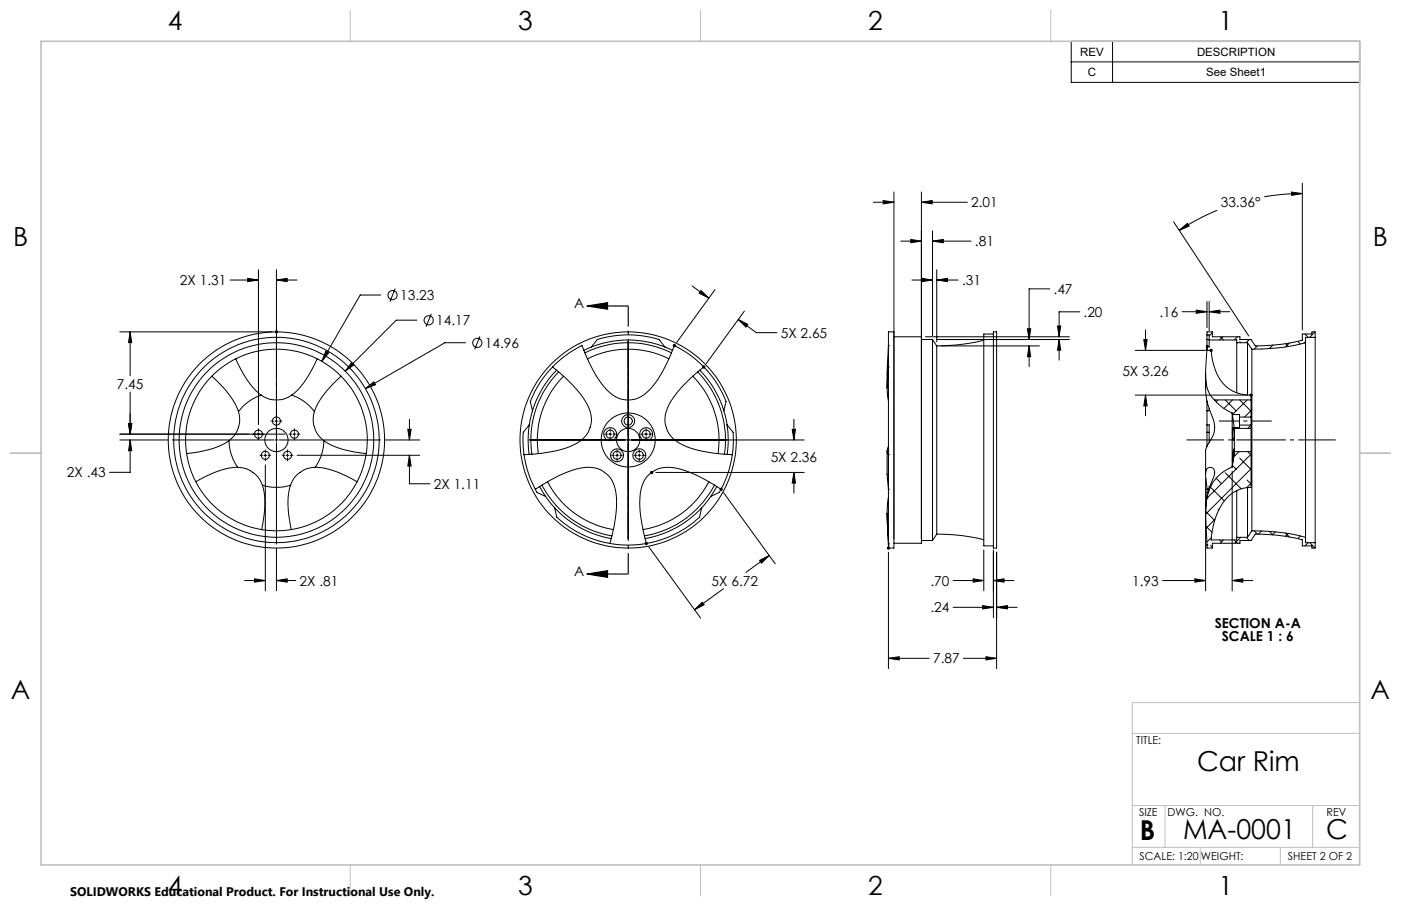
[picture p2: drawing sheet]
<svg xmlns="http://www.w3.org/2000/svg" width="432mm" height="279mm" viewBox="0 0 432 279" stroke-linecap="round" stroke-linejoin="round" font-family="sans-serif">
<g fill="none" stroke="#000" stroke-width=".31">
<path d="M330.2 12.7h88.9v12.7h-88.9zM330.2 19.1h88.9M342.9 12.7v12.7M275.5 59.2v107.1M284 59.2v107.1M398.1 59.2l3.3 .5-3.3 .6zM401.4 59.7l-4.7 .1-7.1 .9M401.4 56.5v45.2M269.2 62.4h6.3M272.2 61.8l3.3 .6-3.3 .5zM277.6 74.4h6.4M280.7 73.8l3.3 .6-3.3 .5z"/>
<path d="M284 62.4l3.3-.6v1.1zM284 62.4h14.1M287.4 74.4l3.3-.6v1.1zM287.4 71.2v32.2M287.4 74.4h11.9M361.7 68.4l23.2 35.2M363.4 71l2.6-2.1 .5 .8zM375.1 64.9l-6.5 3.1-5.2 3M70.9 86.4h8.8M76.3 85.8l3.4 .6-3.4 .5zM79.7 83.2v47.8M85.2 86.4l3.3-.6v1.1z"/>
<path d="M85.2 83.2v19.7M85.2 86.4h6.3M117.4 91h-6.4l-11.8 20.4M121.8 89l-1.6 4M128.5 98.7h-6.4l-15.7 15.8M132.9 96.8l-1.6 4M213.3 88.2l5.2 3.7M216.1 89.6l2.4 2.3-3-1.5zM220.3 89.4l-11.7 16.2M227.5 98.5l3 1.5-.6 .9zM227.5 98.5l5.6 4.1h6.4M229.4 96l-11.7 16.1"/>
<path d="M281.1 86.4h6.3M284.1 85.8l3.3 .6-3.3 .5zM288.7 86.4l3.3-.6v1.1zM288.7 83.2v22.2M288.7 86.4h6.6M323.5 89.1h-6.3v15.6M332.8 96.2h-6.4v7.7M364.3 96.1h7.7M368.7 95.6l3.3 .5-3.3 .5zM372 93v8.1M372.7 96.1l3.3-.5v1zM372.7 93v9"/>
<path d="M372.7 96.1h6.3M36.9 102.3h47M40.1 102.3l.5 3.4h-1zM40.1 102.3v13.6M65.3 116a26.4 26.4 0 0 1 8.2 10.9M72.7 110.7a26.5 26.5 0 0 0 7.6 11l.2 .1M84.7 102.3h1M84.8 102l.7 .7M85.2 103.6v31.2M85.5 102l-.7 .7M97.8 110.7a26.7 26.7 0 0 1-7.5 10.8l-.4 .3M100.4 108.3l.9 .5-2.1 2.6z"/>
<path d="M105.1 116a25.3 25.3 0 0 0-8.2 10.9M108.4 111.8l.7 .7-2.7 2zM112.6 119.8l2.6-2 .5 .8zM143.5 105.7h-6.4l-24.5 14.1M147.9 103.7l-1.6 4M170.3 113.2a31.4 31.4 0 0 1 9.1-6.6 36.3 36.3 0 0 0 8.5 14.5 8.4 8.4 0 0 0 12.3-.9 40.1 40.1 0 0 0 7.7-13.6 32.7 32.7 0 0 1 9 6.6M170.3 113.2a36.7 36.7 0 0 1 11.2 12.6 8.4 8.4 0 0 1-4.7 11.4 38.8 38.8 0 0 1-15.3 3M170.3 113.2a30.9 30.9 0 0 0-6.9 10.6l.7 2.9M171.5 114.2a31.1 31.1 0 0 0-7.4 12.5M172.2 114.7a29.9 29.9 0 0 0-8.3 25.4M173.7 116a28.1 28.1 0 0 0-7.8 23.9M180.3 108.8a29.9 29.9 0 0 1 26.6 0"/>
<path d="M181.1 110.7a28 28 0 0 1 25.1 0M182.3 107l1.8-2.3a32.1 32.1 0 0 1 19 0l1.8 2.3M182.3 107l-2.3 1.1M182.3 107a30.8 30.8 0 0 1 22.6 0M193.6 105.3v29.5M204.9 107l2.4 1.1M207.3 106.6h1.1M207.5 106.2l.7 .7M207.9 106v1.1M208.2 106.2l-.7 .7M213.5 116a28.1 28.1 0 0 1 7.8 23.9M215.1 114.7a30 30 0 0 1 8.2 25.4"/>
<path d="M215.7 114.2a31.1 31.1 0 0 1 7.4 12.5M216.4 113.2h1M216.6 112.8l.7 .7M216.9 113.2a36.5 36.5 0 0 0-11.2 12.6 8.5 8.5 0 0 0 4.7 11.4 38.8 38.8 0 0 0 15.3 3M216.9 113.2a31.5 31.5 0 0 1 6.9 10.6l-.7 2.9M216.9 112.6v1.1M217.3 112.8l-.7 .7M273.8 106.6l-.4 13.1M273.8 106.6v6.6M273.8 113.2a35.4 35.4 0 0 0 0 10.4M273.8 113.2h.1M273.8 106.6h.1"/>
<path d="M275.5 103.9h8.5v63.6h-8.5M284 104.7h3.4M285.3 103.9h44.3M287.4 104.7v62M287.4 104.7l1.3 2M288.7 104.7h40.9M288.7 106.7v58M290 106.7h30.4M303.2 104.9a58.9 58.9 0 0 1-14.5 1.8M306.2 102.3h1v66.7h-1zM306.2 103h-3v65.3h3M316.7 101.4h1l-.5 3.3z"/>
<path d="M317.2 106.7l.5 3.3h-1zM317.2 106.7v6.3M325.9 100.5h1l-.5 3.4zM326.4 104.7l.5 3.3h-1zM326.4 104.7v6.4M349.9 108.1h23.9M352.5 104.7h1.1l-.5 3.4zM353.1 101.7v6.4M371.6 115.3v.4a26.5 26.5 0 0 0 2.3 13.6 7.5 7.5 0 0 1-1.5 7.6 5.3 5.3 0 0 0-.8 4v5.3M372 106.6a49.9 49.9 0 0 0-.1 12.6 7 7 0 0 0 2.4 4.1h11.3M372 106.6h.1M372 107v1.1"/>
<path d="M372 103.3v1.4M372 104.7v2.3M372 104.7h.7M372 103.3h.7v1.5M372.7 104.8v2.2h-.7M372.7 104.8h8.5v.9M372.9 107.7l.7 .7M373.3 108.1a15.5 15.5 0 0 0 5.5 11.8l2.8 1.4 4 .5v1.5M373.3 107.5v1M373.6 107.7l-.7 .7M373.7 102.6l-1 1M376.1 103.9l1 .9"/>
<path d="M376.9 103.9l-1 .9M381.2 105.7v15.4M381.2 105.7h3.3M381.4 103.9l-1 .9M382.1 105.4l.3 .3M384.5 105.7v16.1M384.5 105.7l1.3 2M385.1 104.7l-1.1 1M385.8 107.7v56M387.6 106.7l-1.1 1M388.8 107.6h.1M392.1 106.4l.1 .1"/>
<path d="M392.3 106.4l-1.1 1.1M396.2 106l.9 .9M397.4 105.8l-1.2 1.2M400.1 105.4l.7 .7M402.2 103l1 1M402.4 105.7l-2.2 .6a60.4 60.4 0 0 1-14.4 1.4M402.4 105.7v60M402.4 105.3l-.6 .5M405.3 102.3h-.9v.7h-3v1.9l-6.3 1.3-5.5 .4-2.7 .1-1.3-2h-3.4v-.8h-8.5v-1.6h-1.7v1M405.3 104v63.4M405.3 102.3l-1.6 1.7M405.3 104h-2.9v1.7"/>
<path d="M405.3 102.3v1.7M36.9 135.7h14.9M36.9 133.9h50.9M39.6 130.6h1l-.5 3.3zM40.1 135.7l.5 3.3h-1zM40.1 135.7v10h-6.3M40.1 120.9v13M53.1 135.7h31.2M70.6 135.9a14.4 14.4 0 0 0 2.7 8.2M70.6 135.9l-.2 .1a23.7 23.7 0 0 1-11.3 3.7l-1.6 .2M73.5 126.9a8.2 8.2 0 0 1-2.9 9M79.7 132.2v.8"/>
<path d="M79.7 133.5v.8M79.7 134.7v.9M80.5 121.8a14.7 14.7 0 0 0-7 5.1M80.5 121.8a8.2 8.2 0 0 0 9.4 0M81.8 138.7v.9M81.8 140v.8M83.5 129.9h.8M84.8 135.7h.8M84.8 129.9h.8M85.2 135.3v.8M85.2 136.5v31.3M86 135.7h31.3"/>
<path d="M86 129.9h.9M88.6 138.7v.9M88.6 140v.8M89.1 133.9h.8M89.9 121.8a14.8 14.8 0 0 1 7 5.1M90.3 133.9h.9M90.7 132.2v.8M90.7 133.5v.8M90.7 134.7v.9M91.6 133.9h.8M96.9 126.9a8.4 8.4 0 0 0 2.9 9M99.8 135.9a14.7 14.7 0 0 1-2.6 8.2"/>
<path d="M99.8 135.9l.2 .1a23.7 23.7 0 0 0 11.3 3.7l1.6 .2M118.6 135.7h10.8M125.7 132.4h1l-.5 3.3zM126.2 129.3v6.4M163.1 131l-1.8 2.3-.1 2.6 .3 4.3M163.1 131a31.1 31.1 0 0 0 0 9.1M163.2 135.7h29.6M164.1 126.7l-1 4.3M186.4 133.9h.8M187.6 133.9h.9M188.1 132.2v.8M188.1 133.5v.8"/>
<path d="M188.1 134.7v.9M188.9 133.9h.8M190.2 138.7v.9M190.2 140v.8M193.2 135.7h.8M193.6 135.3v.8M193.6 136.5v29.6M194.5 135.7h53.4M197 138.7v.9M197 140v.8M197.5 133.9h.8M198.7 133.9h.9"/>
<path d="M199.1 132.2v.8M199.1 133.5v.8M199.1 134.7v.9M200 133.9h.8M223.1 126.7l1 4.3M224.1 131l1.9 2.3v3.5l-.3 3.4M224.1 131a31.1 31.1 0 0 1 0 9.1M244.2 132.4h1l-.5 3.3zM244.7 129.3v6.4M273.4 139.1v7.1l.4 4.7M273.8 137.7a2.16 2.16 0 0 0 0 2.5M349.9 121.8h34.4"/>
<path d="M353.1 121.8l.5 3.4h-1.1zM353.1 121.8v6.4M372 131h.7v5.5M372 126.7v4.3M372 133.3v4.4M372 123.6v3.1M372 131v2.3M372 123.8h.1M372 133.3h.7M372.7 126v.7h-.7M374.4 123.3a13.1 13.1 0 0 0 5.4 4.1M375.4 123.3l-.6 .6"/>
<path d="M377.6 123.3l3.4 3.4M379.8 127.4v.4M379.8 127.4v16.6M379.8 127.8l.6 4.1M379.8 127.8h2.2v.8M379.9 123.3l-2.7 2.7M380 131.9l.4 2-.2 2a8 8 0 0 1-.2-4zM380.4 138.4l-.1 2-.4 2 .1-2.6zM380.4 131.9v.2M380.4 139.3l-.6 4.7M380.4 132.1v7.2M380.4 139.3h5.2"/>
<path d="M380.4 132.1h5.2M381.6 131.9l.3 .2M381.9 139.3l-1.6 1.6M382 128.6v2.5M382 131.1v.8h-1.6M382 131.1h3.6M382 128.6h3.6M382.1 123.3l3.5 3.5M384.4 123.3l-4.6 4.5M384.6 139.3l.9 .9M385.1 121.8h1M385.2 121.5l.7 .7"/>
<path d="M385.4 131.1l.2 .2M385.6 139.3v11a11 11 0 0 0-10.4 7.8 26.5 26.5 0 0 0-1.9 8.4h7.9v-.8M385.6 132.1v7.2M385.6 128.6v2.5M385.6 126.6l-2 2M385.6 131.1l-1 1M385.6 121.4v.9M385.6 123.3v5.3M385.6 131.1v1M385.9 121.5l-.7 .7M73.3 144.1a8.4 8.4 0 0 1 7.6 5.5M73.3 144.1h-.3a24.2 24.2 0 0 0-11.3 3.7l-1.3 .8"/>
<path d="M80.1 140.4h.8M80.9 149.6a14.8 14.8 0 0 0 8.6 0M80.9 149.6l.1 .3a23.9 23.9 0 0 1 0 11.8l-.4 1.6M81.4 140.4h.8M81.8 141.3v.8M81.8 143.4v38.8M82.6 140.4h.8M87 140.4h.8M88.2 140.4h.8M88.6 141.3v.8M89.5 140.4h.8M89.5 149.6v.3a22.7 22.7 0 0 0 0 11.8l.2 1.6"/>
<path d="M91.6 140.4h37.8M97.2 144.1h.2a24.2 24.2 0 0 1 11.3 3.7l1.3 .8M97.2 144.1a8.3 8.3 0 0 0-7.7 5.5M126.2 140.4l.5 3.3h-1zM126.2 140.4v8.8h6.3M161.5 140.2a31.9 31.9 0 0 0 3.5 10.7M165 150.9a37.3 37.3 0 0 1 15.4-6.8 8.5 8.5 0 0 1 9.5 8.1 39.2 39.2 0 0 1-1.9 15.4M165 150.9l.5 1 2.7 1.2M166.3 150l1.9 3.1M167 149.6a29.8 29.8 0 0 0 21.6 15.7M168.2 153.1l2.8 3.5M168.7 148.6a27.9 27.9 0 0 0 20.4 14.7"/>
<path d="M171 156.6l.6 2.9a32.7 32.7 0 0 0 16.4 8.1M171 156.6a30.8 30.8 0 0 0 17.4 9.5M188.5 140.4h.8M189.8 140.4h.8M190.2 141.3v.8M191 140.4h.8M195.4 140.4h.8M196.6 140.4h.8M197 141.3v.8M197.9 140.4h.8M200.4 145.7h1M200.5 145.3l.7 .7"/>
<path d="M200.9 145.2v1M201.2 145.3l-.7 .7M202.1 145.7h45.8M216.3 156.6l-.7 2.9a32.7 32.7 0 0 1-16.4 8.1M216.3 156.6a30.8 30.8 0 0 1-17.5 9.5M218.5 148.6a27.9 27.9 0 0 1-20.3 14.7M219 153.1l-2.7 3.5M220.2 149.6a30 30 0 0 1-21.6 15.7M220.9 150l-1.9 3.1M221.8 150.9h.9M221.9 150.5l.7 .7M222.2 150.9a37.1 37.1 0 0 0-15.4-6.8 8.5 8.5 0 0 0-9.5 8.1 39.2 39.2 0 0 0 1.9 15.4"/>
<path d="M222.2 150.9l-.5 1-2.7 1.2M222.2 150.4v1M222.6 150.5l-.7 .7M223 151.9l15.9 22M225.7 140.2a32.9 32.9 0 0 1-3.5 10.7M244.7 145.7l.5 3.3h-1zM244.7 145.7v6.3M273.4 158.3l.4 9.8M273.8 140.2h.1M273.8 140.2v10.7M273.8 153.2a45.7 45.7 0 0 0 0 12.4v2M273.8 150.9h.1"/>
<path d="M371.6 157.7l2.7 2.7M371.6 147.5v34.7M372 153.6h.1M372 150.9l-.4-4.8a1.47 1.47 0 0 1 1.4-2 1.47 1.47 0 0 1 1.3 2l-.4 1.4a23.1 23.1 0 0 0-2.3 10.7M372 150.9h.1M372 150.9v1M372 151.9v1.3M372 150.9h.6M372 151.9h.3M372.9 150h-.2v.6M373.1 150.3l4.2 4.2M374.8 147.5l1.7 1.7"/>
<path d="M375.4 157l.2 .3M377.6 145.8l5 4.9M379.8 144a12.5 12.5 0 0 0-8 10.9l-.2 4.4 .4 8.8M379.8 145.3v36.9M379.8 143.5l1.2 1.2M381.2 151.3v14.4M382.1 141.3l3.5 3.5M384.4 148l1.2 1.3M384.5 150.4v15.3M385.6 144.6l-14 13.9v-.2M385.6 140.1l-13.6 13.6M385.6 149l-1.4 1.4"/>
<path d="M75.4 179h6.4M78.5 178.5l3.3 .5-3.3 .5zM85.2 179l3.3-.5v1zM85.2 169.1v13.1M85.2 179h5.9M188 167.6a32.1 32.1 0 0 0 11.2 0M198.7 167.6h1M198.9 167.3l.7 .7M199.2 167.1v1M199.6 167.3l-.7 .7M200 168.6l15.9 22M234.1 172.8l3-1.5-2.4 2.4z"/>
<path d="M237.1 171.3l-7.2 5.2M273.3 169h2.2v-66.7h-1.7v66.7M273.5 168.7l.7 .7M273.8 168.1h.1M273.8 167.6v.5M273.8 167.6h.1M273.8 168.5v1M273.8 170.3v35.9M274.2 168.7l-.7 .7M284 166.7h3.4M288.7 164.7h1.9a55.7 55.7 0 0 1 12.6 1.7M288.7 164.7l-1.3 2"/>
<path d="M293.8 179h9.4M299.9 178.5l3.3 .5-3.3 .5zM303.2 169.6v12.6M306.2 179l3.3-.5v1zM306.2 179h6.3M306.2 169.6v20.9M307.2 170.3v35.9M358.3 179h13.3M368.3 178.5l3.3 .5-3.3 .5zM371.7 162.3l1.9 1.8M372 168.1h.1M372 168.1v.9h1.7v-1.5h8.5v-.8h3.4l1.3-2a58.3 58.3 0 0 1 14.5 1.7v1.9h3v.7h.9"/>
<path d="M373.1 168.2l.6 .6M373.3 165.8l-1.3 1.3M374.5 160.2l-2.7 2.7M375.9 166.5l.6 .6M377.1 166.5l-1 1M379.8 179l3.2-.5v1zM379.8 179h6.3M380.4 166.5l1 1M381.2 165.7h3.3M382.4 165.7l-1.8 1.8M384.4 166l.7 .7M385.8 163.7a60.1 60.1 0 0 1 16.6 2"/>
<path d="M385.8 163.7l-1.3 2M386.5 163.7l1.1 1M388.9 163.7l-1 1M391.2 163.9l1.1 1.1M393.1 164l-1 .9M396.2 164.4l1.2 1.2M397.1 164.5l-.9 .9M400.8 165.3l-.8 .8M402.3 166l.1 .1M402.4 165.7v1.7h2.9M403.2 167.4l-1 .9M403.7 167.4l1.6 1.6"/>
<path d="M405.3 167.4v1.6M214.1 188l2.3-2.3 .6 .8zM223 181.5l-8.9 6.5M293.8 187.3h12.4M302.9 186.8l3.3 .5-3.3 .5zM307.2 187.3l3.3-.5v1zM307.2 187.3h6.3M273.8 203l3.3-.5v1zM273.8 203h12.6M296.9 203h10.3M303.9 202.5l3.3 .5-3.3 .5z"/>
<circle cx="121" cy="91" r="1.41"/>
<circle cx="132.1" cy="98.8" r="1.42"/>
<circle cx="147.1" cy="105.7" r="1.41"/>
<circle cx="79.7" cy="133.9" r="1.24"/>
<circle cx="85.2" cy="135.7" r="28"/>
<circle cx="85.2" cy="135.7" r="33.3"/>
<circle cx="85.2" cy="135.7" r="3.6"/>
<circle cx="85.2" cy="135.7" r="31.7"/>
<circle cx="85.2" cy="129.9" r="1.24"/>
<circle cx="85.2" cy="135.7" r="30"/>
<circle cx="90.7" cy="133.9" r="1.24"/>
<circle cx="188.1" cy="133.9" r="1.24"/>
<circle cx="188.1" cy="133.9" r="2.01"/>
<circle cx="193.6" cy="135.7" r="8.3"/>
<circle cx="193.6" cy="129.9" r="2"/>
<circle cx="193.6" cy="135.7" r="33.3"/>
<circle cx="193.6" cy="135.7" r="3.6"/>
<circle cx="193.6" cy="129.9" r="1.25"/>
<circle cx="199.1" cy="133.9" r="2"/>
<circle cx="199.2" cy="133.9" r="1.25"/>
<circle cx="81.8" cy="140.4" r="1.24"/>
<circle cx="88.6" cy="140.4" r="1.24"/>
<circle cx="190.2" cy="140.4" r="1.24"/>
<circle cx="190.2" cy="140.4" r="2"/>
<circle cx="197" cy="140.4" r="2"/>
<circle cx="197" cy="140.4" r="1.25"/>
</g>
<path d="M180.9 94.4l6.4-1.1v2.1zM180.9 94.4h12.7M180.9 177l6.4-1v2zM180.9 177h12.7" fill="none" stroke="#000" stroke-width=".35"/>
<path d="M365.7 135.7h46" fill="none" stroke="#000" stroke-width=".31" stroke-dasharray="15.2 1.3 1.3 1.3" stroke-dashoffset="3.7" stroke-linecap="butt"/>
<path d="M392 129.8h-16.3" fill="none" stroke="#000" stroke-width=".31" stroke-dasharray="15.2 1.3 1.3 1.3" stroke-dashoffset="9" stroke-linecap="butt"/>
<path d="M193.6 94.3v82.7" fill="none" stroke="#000" stroke-width=".35" stroke-dasharray="6.3 1.3 1.3 1.3 1.3 1.3" stroke-dashoffset="-.1" stroke-linecap="butt"/>
<path d="M85.2 135.7v-34.2" fill="none" stroke="#000" stroke-width=".31" stroke-dasharray="15.2 1.3 1.3 1.3" stroke-linecap="butt"/>
<g fill="none" stroke="#c0c0c0" stroke-width=".31">
<path d="M107.9 3.2v9.5M215.9 3.2v9.5M323.8 3.2v9.5M3.1 139.7h9.6M419.1 139.7h9.5M419.1 216.7h-70.1v50M349 226.2h70.1M349 248.4h70.1M359.1 248.4v12.9M404.6 248.4v12.9M107.9 266.7v9.6M215.9 266.7v9.6"/>
<path d="M323.8 266.7v9.6M349 261.3h70.1M369.9 261.3v5.4M394.6 261.3v5.4"/>
</g>
<path d="M12.7 12.7h406.4v254h-406.4z" fill="none" stroke="#c0c0c0" stroke-width=".5"/>
<g fill="#000">
<path d="M180.9 94.4l6.4-1.1v2.1zM180.9 177l6.4-1v2z"/>
<path d="M368.7 95.6l3.3 .5-3.3 .5zM372.7 96.1l3.3-.5v1zM398.1 59.2l3.3 .5-3.3 .6zM363.4 71l2.6-2.1 .5 .8zM379.8 179l3.2-.5v1zM368.3 178.5l3.3 .5-3.3 .5zM272.2 61.8l3.3 .6-3.3 .5zM284 62.4l3.3-.6v1.1zM299.9 178.5l3.3 .5-3.3 .5zM306.2 179l3.3-.5v1zM287.4 74.4l3.3-.6v1.1zM280.7 73.8l3.3 .6-3.3 .5zM288.7 86.4l3.3-.6v1.1zM284.1 85.8l3.3 .6-3.3 .5zM316.7 101.4h1l-.5 3.3zM317.2 106.7l.5 3.3h-1zM326.4 104.7l.5 3.3h-1zM325.9 100.5h1l-.5 3.4zM302.9 186.8l3.3 .5-3.3 .5zM307.2 187.3l3.3-.5v1zM112.6 119.8l3.1-1.2-.5-.8zM108.4 111.8l-2 2.7 2.7-2zM100.4 108.3l-1.2 3.1 2.1-2.6zM78.5 178.5l3.3 .5-3.3 .5zM85.2 179l3.3-.5v1zM126.2 140.4l.5 3.3h-1zM125.7 132.4h1l-.5 3.3zM76.3 85.8l3.4 .6-3.4 .5zM85.2 86.4l3.3-.6v1.1zM39.6 130.6h1l-.5 3.3zM40.1 135.7l.5 3.3h-1z"/>
<path d="M214.1 188l2.3-2.3 .6 .8zM234.1 172.8l3-1.5-2.4 2.4zM244.7 145.7l.5 3.3h-1zM244.2 132.4h1l-.5 3.3zM216.1 89.6l2.4 2.3-3-1.5zM227.5 98.5l3 1.5-.6 .9zM353.1 121.8l.5 3.4h-1.1zM352.5 104.7h1.1l-.5 3.4zM273.8 203l3.3-.5v1zM303.9 202.5l3.3 .5-3.3 .5zM40.1 102.3l.5 3.4h-1zM39.6 130.6h1l-.5 3.3z"/>
</g>
<g font-size="8.5">
<text x="369" y="237.7">Car Rim</text>
<text x="351.3" y="259">B</text>
<text x="364.6" y="258.9">MA-0001</text>
<text x="408.8" y="258.9">C</text>
</g>
<g font-size="8.1">
<text x="51.7" y="9.3">4</text>
<text x="159.7" y="9.3">3</text>
<text x="267.6" y="9.3">2</text>
<text x="375.6" y="9.3">1</text>
<text x="4" y="76">B</text>
<text x="423.1" y="76">B</text>
<text x="3.3" y="215.7">A</text>
<text x="422.4" y="215.7">A</text>
<text x="51.7" y="276">4</text>
<text x="159.7" y="276">3</text>
<text x="267.6" y="276">2</text>
<text x="375.6" y="276">1</text>
</g>
<g font-size="4.2">
<text x="299.3" y="63.9">2.01</text>
<text x="376.2" y="63.9">33.36°</text>
<text x="300.5" y="75.9">.81</text>
<text x="55.5" y="87.9">2X 1.31</text>
<text x="296.5" y="87.9">.31</text>
<text x="123.3" y="92.6">13.23</text>
<text x="176.9" y="95.1">A</text>
<text x="324.7" y="90.7">.47</text>
<text x="134.5" y="100.3">14.17</text>
<text x="334" y="97.8">.20</text>
<text x="357.3" y="97.7">.16</text>
<text x="149.5" y="107.3">14.96</text>
<text x="240.7" y="104.2">5X 2.65</text>
<text x="36" y="120">7.45</text>
<text x="345.9" y="116">5X 3.26</text>
<text x="237.5" y="142.5">5X 2.36</text>
<text x="20.6" y="147.3">2X .43</text>
<text x="133.7" y="150.8">2X 1.11</text>
<text x="176.9" y="177.8">A</text>
<text x="92.3" y="180.6">2X .81</text>
<text x="219.3" y="180.6">5X 6.72</text>
<text x="286.7" y="180.6">.70</text>
<text x="349" y="180.6">1.93</text>
<text x="286.7" y="188.9">.24</text>
<text x="374.4" y="193.6">SECTION A-A</text>
<text x="376.6" y="197.8">SCALE 1 : 6</text>
<text x="287.6" y="204.6">7.87</text>
</g>
<text font-size="3.8" x="21.6" y="276.3">SOLIDWORKS Educational Product. For Instructional Use Only.</text>
<g font-size="3.5">
<text x="332.9" y="17.2">REV</text>
<text x="368.9" y="17.2">DESCRIPTION</text>
<text x="335.3" y="23.5">C</text>
<text x="371.8" y="23.5">See Sheet1</text>
</g>
<g font-size="3.4">
<text x="350.2" y="229.5">TITLE:</text>
<text x="351.1" y="251.6">SIZE</text>
<text x="359.9" y="251.6">DWG. NO.</text>
<text x="408.9" y="251.7">REV</text>
<text x="351.2" y="265.2">SCALE: 1:20</text>
<text x="370.1" y="265.3">WEIGHT:</text>
<text x="396.9" y="265.2">SHEET 2 OF 2</text>
</g>
</svg>
